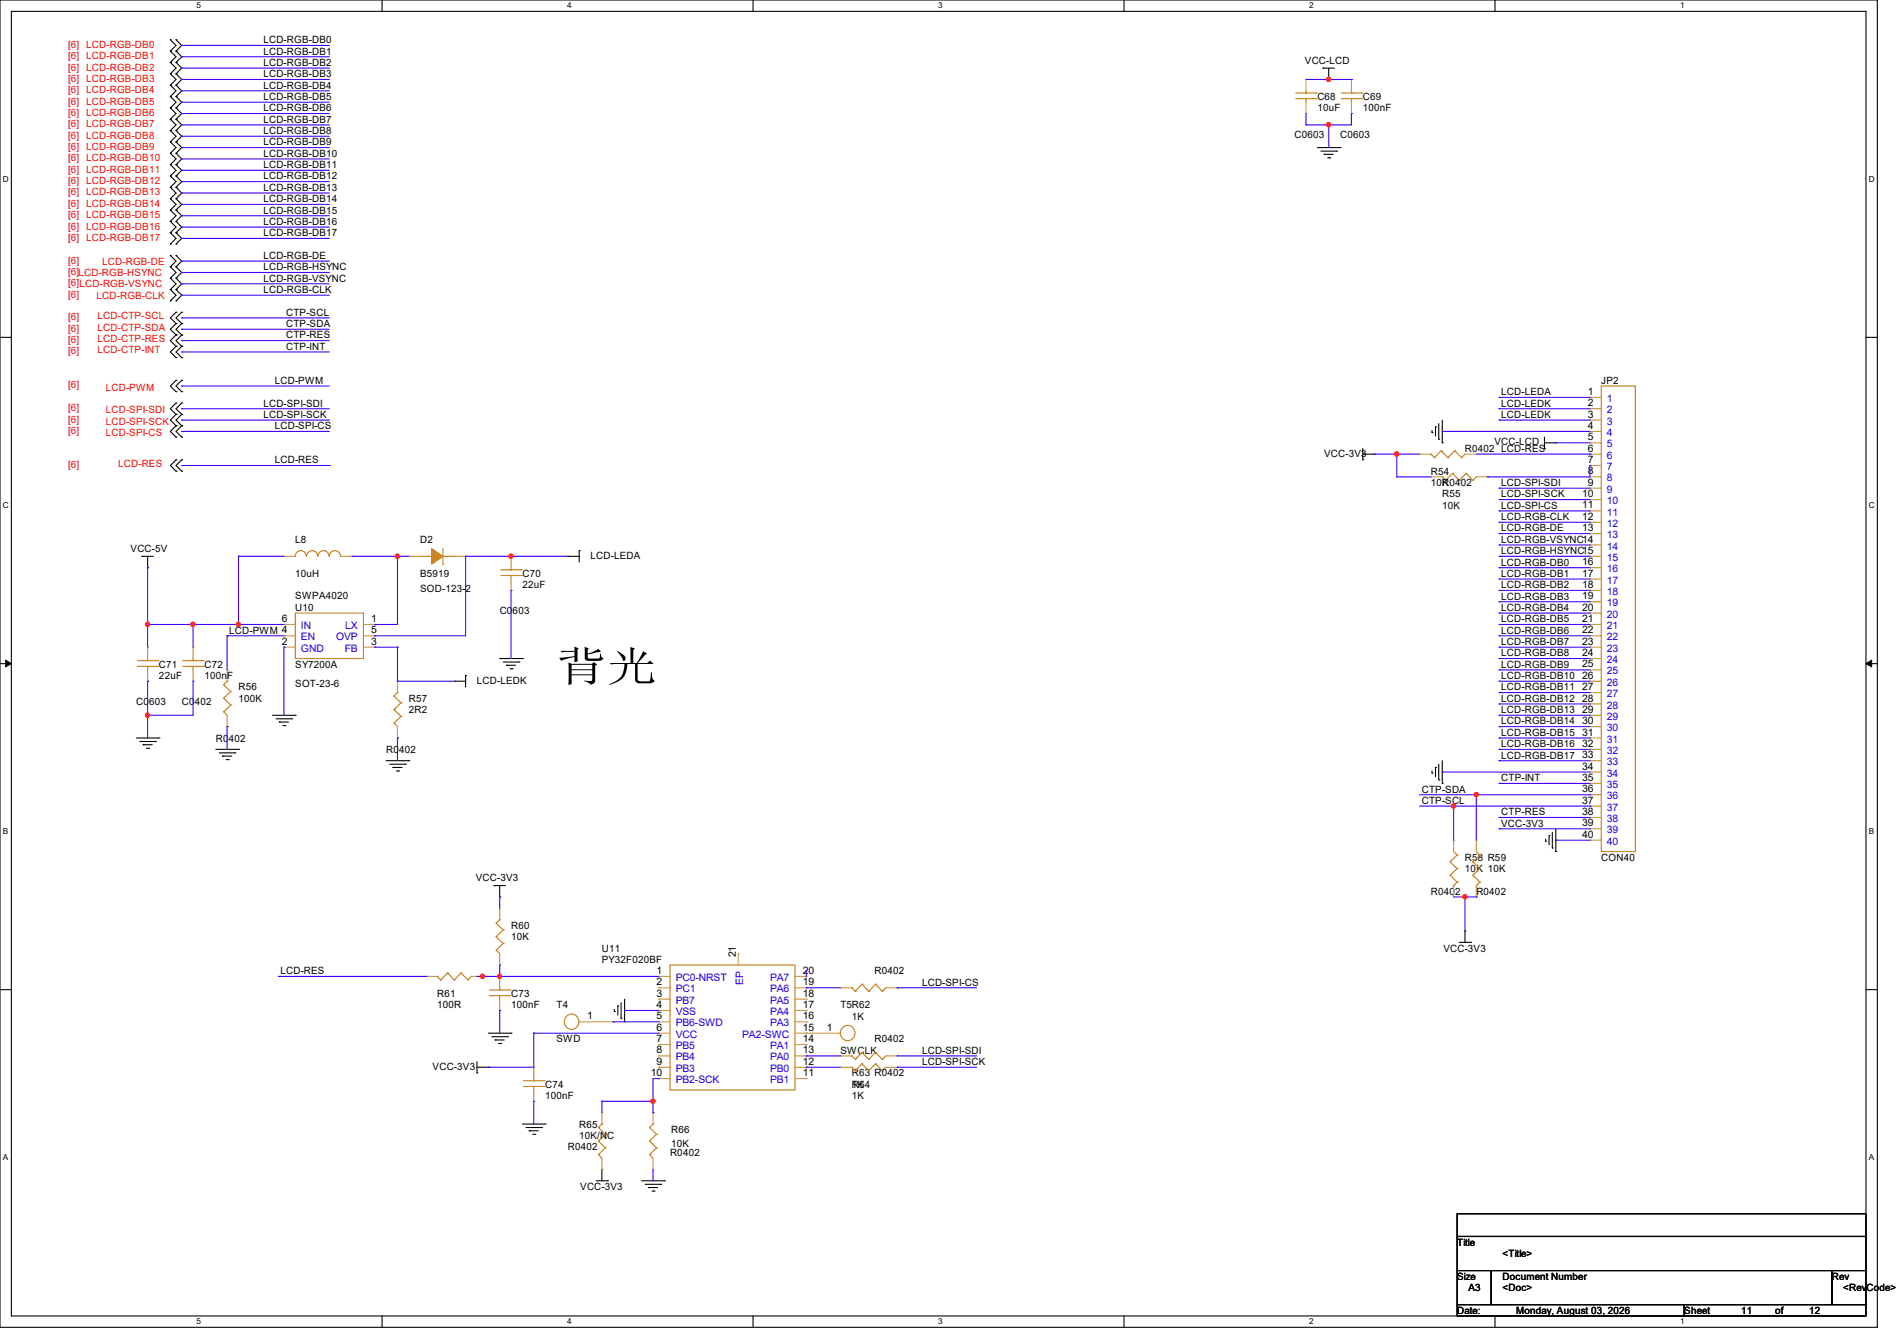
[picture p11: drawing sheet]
<svg xmlns="http://www.w3.org/2000/svg" width="297mm" height="210mm" viewBox="0 0 297 210" stroke-linecap="round" stroke-linejoin="round" font-family="sans-serif">
<g fill="none" stroke="#000" stroke-width=".17">
<path d="M0 0h293.9v207.9h-293.9zM1.8 1.8h290.3v204.3h-290.3zM26.7 6.2h.1M26.7 8h.1M26.7 9.8h.1M26.7 11.6h.1M26.7 13.3h.1M26.7 15.1h.1M26.7 16.9h.1M26.7 18.7h.1M26.7 6.2l.9 .9-.9 .9M26.7 8l.9 .9-.9 .9"/>
<path d="M26.7 9.8l.9 .9-.9 .9M26.7 11.6l.9 .8-.9 .9M26.7 13.3l.9 .9-.9 .9M26.7 15.1l.9 .9-.9 .9M26.7 16.9l.9 .9-.9 .9M26.7 18.7l.9 .9-.9 .8M27.6 8h.1M27.6 6.2h.1M27.6 9.8h.1M27.6 11.6h.1M27.6 13.3h.1M27.6 15.1h.1"/>
<path d="M27.6 16.9h.1M27.6 18.7h.1M27.6 6.2l.8 .9-.8 .9M27.6 8l.8 .9-.8 .9M27.6 9.8l.8 .9-.8 .9M27.6 11.6l.8 .8-.8 .9M27.6 13.3l.8 .9-.8 .9M27.6 15.1l.8 .9-.8 .9M27.6 16.9l.8 .9-.8 .9M27.6 18.7l.8 .9-.8 .8M59.8 0v1.8M117.9 0v1.8"/>
<path d="M176 0v1.8M207.1 10.7h.1M207.1 10.7h1.8M208 12.4h.1M208 10.7v1.7M234.1 0v1.8M26.7 20.4h.1M26.7 22.2h.1M26.7 24h.1M26.7 25.8h.1M26.7 27.6h.1M26.7 29.3h.1"/>
<path d="M26.7 31.1h.1M26.7 32.9h.1M26.7 34.7h.1M26.7 36.4h.1M26.7 38.2h.1M26.7 20.4l.9 .9-.9 .9M26.7 22.2l.9 .9-.9 .9M26.7 24l.9 .9-.9 .9M26.7 25.8l.9 .9-.9 .9M26.7 27.6l.9 .8-.9 .9M26.7 29.3l.9 .9-.9 .9M26.7 31.1l.9 .9-.9 .9"/>
<path d="M26.7 32.9l.9 .9-.9 .9M26.7 34.7l.9 .9-.9 .8M26.7 36.4l.9 .9-.9 .9M27.6 20.4h.1M27.6 22.2h.1M27.6 24h.1M27.6 25.8h.1M27.6 27.6h.1M27.6 29.3h.1M27.6 31.1h.1M27.6 32.9h.1M27.6 34.7h.1"/>
<path d="M27.6 36.4h.1M27.6 38.2h.1M27.6 20.4l.8 .9-.8 .9M27.6 22.2l.8 .9-.8 .9M27.6 24l.8 .9-.8 .9M27.6 25.8l.8 .9-.8 .9M27.6 27.6l.8 .8-.8 .9M27.6 29.3l.8 .9-.8 .9M27.6 31.1l.8 .9-.8 .9M27.6 32.9l.8 .9-.8 .9M27.6 34.7l.8 .9-.8 .8M27.6 36.4l.8 .9-.8 .9"/>
<path d="M206.2 23.1h3.6M206.8 23.7h2.5M207.3 24.2h.1M207.3 24.2h1.4M207.9 24.7h.3M208.2 24.7h.1M209.3 23.7h.1M209.8 23.1h.1M0 52.8h1.8M26.7 41.8h.1M26.7 40h.1M26.7 43.6h.1"/>
<path d="M26.7 45.3h.1M26.7 47.1h.1M26.7 40l.9 .9-.9 .9M26.7 41.8l.9 .9-.9 .9M26.7 43.6l.9 .8-.9 .9M26.7 45.3l.9 .9-.9 .9M27.6 59.6h.1M27.6 50.7h.1M27.6 48.9h.1M27.6 52.5h.1M27.6 40h.1M27.6 41.8h.1"/>
<path d="M27.6 43.6h.1M27.6 45.3h.1M27.6 47.1h.1M27.6 54.2h.1M27.6 56h.1M27.6 59.6l-.9 .9 .9 .8M27.6 48.9l-.9 .9 .9 .9M27.6 50.7l-.9 .9 .9 .9M27.6 40l.8 .9-.8 .9M27.6 41.8l.8 .9-.8 .9M27.6 43.6l.8 .8-.8 .9M27.6 45.3l.8 .9-.8 .9"/>
<path d="M27.6 52.5l-.9 .8 .9 .9M27.6 54.2l-.9 .9 .9 .9M28.4 59.6h.1M28.4 50.7h.1M28.4 48.9h.1M28.4 52.5h.1M28.4 54.2h.1M28.4 56h.1M28.4 59.6l-.8 .9 .8 .8M28.4 48.9l-.8 .9 .8 .9M28.4 50.7l-.8 .9 .8 .9M28.4 52.5l-.8 .8 .8 .9"/>
<path d="M28.4 54.2l-.8 .9 .8 .9M292.1 52.8h1.8M27.6 61.3h.1M27.6 63.1h.1M27.6 64.9h.1M27.6 66.7h.1M27.6 68.5h.1M27.6 73.8h.1M27.6 72h.1M27.6 63.1l-.9 .9 .9 .9M27.6 64.9l-.9 .9 .9 .9M27.6 66.7l-.9 .9 .9 .9"/>
<path d="M27.6 72l-.9 .9 .9 .9M28.4 61.3h.1M28.4 63.1h.1M28.4 64.9h.1M28.4 66.7h.1M28.4 68.5h.1M28.4 73.8h.1M28.4 72h.1M28.4 63.1l-.8 .9 .8 .9M28.4 64.9l-.8 .9 .8 .9M28.4 66.7l-.8 .9 .8 .9M28.4 72l-.8 .9 .8 .9"/>
<path d="M213.4 72h.1M213.4 71.1h1.7M213.4 70.2v1.8M215.1 71.1h.1M224.2 67.7h.1M224.2 67.4v.3M224.7 66.8h.1M224.7 66.8v1.5M225.3 68.8h.1M225.3 66.3v2.5M225.8 69.3h.1M225.8 65.8v3.5"/>
<path d="M241.8 70.2h.1M241.8 69.3h1.8M241.8 68.5v1.7M243.6 69.3h.1M22.2 87.1h.1M22.2 87.1h1.8M23.1 88.9h.1M23.1 87.1v1.8M88.9 87.1h.1M88.9 87.1h1.8M90.7 86.2h.1M90.7 86.2v1.8"/>
<path d="M0 103.9h1.8M21.3 115.6h3.6M21.9 116.1h2.4M22.4 116.6h.1M22.4 116.6h1.4M22.9 117.2h.4M23.3 117.2h.1M24.3 116.1h.1M24.9 115.6h.1M33.8 117.3h3.5M34.3 117.9h2.5M34.8 118.4h.1"/>
<path d="M34.8 118.4h1.5M35.4 119h.3M35.7 119h.1M36.8 117.9h.1M37.3 117.3h.1M42.7 112h3.5M43.2 112.6h2.5M43.7 113.1h.1M43.7 113.1h1.5M44.3 113.6h.3M44.6 113.6h.1M45.7 112.6h.1"/>
<path d="M46.2 112h.1M60.5 119.1h3.5M61 119.7h2.5M63.5 119.7h.1M64 119.1h.1M71.1 106.7h.1M71.1 106.7h1.8M72.9 105.8h.1M72.9 105.8v1.8M78.2 103.1h3.6M78.8 103.7h2.4M79.3 104.2h.1"/>
<path d="M79.3 104.2h1.4M79.8 104.7h.4M80.2 104.7h.1M81.2 103.7h.1M81.8 103.1h.1M225.3 119.7v2.4M225.8 119.1v3.6M292.1 103.9h1.8M61.5 120.2h.1M61.5 120.2h1.4M62.1 120.7h.3M62.4 120.7h.1"/>
<path d="M77.3 138.7h.1M77.3 138.7h1.8M78.2 138.7v1.8M224.2 121.1h.1M224.2 120.7v.4M224.7 120.2h.1M224.7 120.2v1.4M225.3 122.1h.1M225.8 122.7h.1M242 131.7h.1M242 131.4v.3M242.5 130.9h.1"/>
<path d="M242.5 130.9v1.4M243 132.8h.1M243 130.3v2.5M243.6 133.3h.1M243.6 129.8v3.5M0 155h1.8M78.2 140.5h.1M96.2 158.4h.1M96.2 158.1v.3M96.7 157.5h.1M96.7 157.5v1.5M97.2 159.5h.1"/>
<path d="M97.2 157v2.5M97.8 156.5v3.5M228.5 147.6h1.8M229.4 145.8h.1M229.4 145.8v1.8M230.3 147.6h.1M292.1 155h1.8M74.7 168h.1M74.7 167.1h1.8M74.7 166.2v1.8M76.5 167.1h.1M76.5 161.8h3.5"/>
<path d="M77 162.3h2.5M77.5 162.9h.1M77.5 162.9h1.5M78.1 163.4h.3M78.4 163.4h.1M79.5 162.3h.1M80 161.8h.1M81.8 176h3.5M82.3 176.6h2.5M82.8 177.1h.1M82.8 177.1h1.5M83.4 177.6h.3"/>
<path d="M83.7 177.6h.1M84.8 176.6h.1M85.3 176h.1M97.8 160h.1M93.3 184.9h1.8M94.2 183.1h.1M94.2 183.1v1.8M95.1 184.9h.1M100.5 184.9h3.5M101 185.5h2.5M101.5 186h.1M101.5 186h1.5"/>
<path d="M102.1 186.5h.3M102.4 186.5h.1M103.5 185.5h.1M104 184.9h.1M228.1 190.1h64v3.5h-64zM228.1 193.6h64v5.4h-64zM228.1 199h5.4v5.3h-5.4zM233.5 199h53.3v5.3h-53.3zM286.8 199h5.3v5.3h-5.3zM59.8 206.1v1.8M117.9 206.1v1.8M176 206.1v1.8"/>
<path d="M228.1 204.3h35.6v1.8h-35.6zM234.1 206.1v1.8M263.7 204.3h28.4v1.8h-28.4z"/>
</g>
<path d="M.9 103.4l.9 .5-.9 .5zM292.1 103.9l.9-.5v1z" fill="#000"/>
<path d="M.9 103.4l.9 .5-.9 .5zM292.1 103.9l.9-.5v1z" fill="none" stroke="#000" stroke-width=".16"/>
<g fill="none" stroke="#cc8006" stroke-width=".17">
<path d="M202.9 15.5h3.2M202.9 14.6h3.2M204.5 14.6h.1M204.5 15.5h.1M204.5 14.2v.4M204.5 15.5v.5M206.1 15.5h.1M206.1 14.6h.1M225.8 74.7h.1M225.8 74.7l.6 .5M226.4 75.2h.1M227.4 74.1h.1"/>
<path d="M227.4 74.1l1.1 1.1M227.4 74.1l-1 1.1M228.5 75.2h.1M229.5 74.1h.1M229.5 74.1l1.1 1.1M229.5 74.1l-1 1.1M230.6 75.2h.1M231.1 74.7l-.5 .5M250.7 60.5h5.3v72.8h-5.3zM46.2 96h10.7v7.1h-10.7zM46.2 87.1a.87 .87 0 0 1 .9-.9 .87 .87 0 0 1 .9 .9M48 87.1a.87 .87 0 0 1 .9-.9 .87 .87 0 0 1 .8 .9"/>
<path d="M49.8 87.1a.87 .87 0 0 1 .9-.9 .87 .87 0 0 1 .8 .9M51.6 87.1a.87 .87 0 0 1 .8-.9 .87 .87 0 0 1 .9 .9M65.8 87.1h1.8M67.6 87.1h.1M69.3 88.3h.1M69.3 85.9v2.4M69.3 87.1h1.8M71.1 87.1h.1M78.4 90.1h3.2M78.4 89.2h3.2M80 89.2h.1M80 90.1h.1"/>
<path d="M80 88.9v.3M80 90.1v.6M81.6 90.1h.1M81.6 89.2h.1M21.5 104.4h3.2M21.5 103.5h3.2M23.1 103.5h.1M23.1 104.4h.1M23.1 103.1v.4M23.1 104.4v.5M24.7 104.4h.1M24.7 103.5h.1"/>
<path d="M35 111.5h.1M35 109.3h.1M35 107.2h.1M35 111.5l.6 .5M35 109.3l1.1 1.1M35 107.2l1.1 1.1M35.6 106.7h.1M35.6 106.7l-.6 .5M36.1 110.4h.1M36.1 108.3h.1M36.1 110.4l-1.1 1.1M36.1 108.3l-1.1 1"/>
<path d="M227 135h.1M227 137.1h.1M227 135l1.1 1M227 137.1l1.1 1M227.6 138.7h.1M227.6 133.3l.5 .6M228.1 133.9h.1M228.1 136h.1M228.1 138.1h.1M228.1 133.9l-1.1 1.1M228.1 136l-1.1 1.1M228.1 138.1l-.5 .6"/>
<path d="M230.6 135h.1M230.6 137.1h.1M230.6 135l1.1 1M230.6 137.1l1.1 1M231.1 138.7h.1M231.1 133.3l.6 .6M231.7 133.9h.1M231.7 136h.1M231.7 138.1h.1M231.7 133.9l-1.1 1.1M231.7 136l-1.1 1.1M231.7 138.1l-.6 .6"/>
<path d="M68.5 152.9h.1M68.5 152.9l.5 .6M69 153.5h.1M70.1 152.4h.1M70.1 152.4l1 1.1M70.1 152.4l-1.1 1.1M71.1 153.5h.1M72.2 152.4h.1M72.2 152.4l1 1.1M72.2 152.4l-1.1 1.1M73.2 153.5h.1M73.8 152.9l-.6 .6"/>
<path d="M76.6 155.9h3.2M76.6 155h3.2M77.7 148.8h.1M77.7 146.7h.1M77.7 144.6h.1M77.7 148.8l.5 .6M77.7 146.7l1.1 1M77.7 144.6l1.1 1M78.2 144h.1M78.2 155h.1M78.2 155.9h.1M78.2 144l-.5 .6"/>
<path d="M78.2 154.7v.3M78.2 155.9v.6M78.8 147.7h.1M78.8 145.6h.1M78.8 147.7l-1.1 1.1M78.8 145.6l-1.1 1.1M79.8 155.9h.1M79.8 155h.1M133.3 154.7h.1M133.3 154.7l.6 .5M133.9 155.2h.1M135 154.1h.1"/>
<path d="M135 154.1l1 1.1M135 154.1l-1.1 1.1M136 155.2h.1M137.1 154.1h.1M137.1 154.1l1 1.1M137.1 154.1l-1.1 1.1M138.1 155.2h.1M138.7 154.7l-.6 .5M82 170.1h3.2M82 169.2h3.2M83.6 169.2h.1M83.6 170.1h.1"/>
<path d="M83.6 168.9v.3M83.6 170.1v.6M85.2 170.1h.1M85.2 169.2h.1M93.7 178.7h.1M93.7 176.6h.1M93.7 178.7l1.1 1M93.7 176.6l1.1 1M94.2 176h.1M94.2 176l-.5 .6M94.8 179.7h.1M94.8 177.6h.1"/>
<path d="M94.8 179.7l-1.1 1.1M94.8 177.6l-1.1 1.1M101.7 178.7h.1M101.7 176.6h.1M101.7 178.7l1.1 1M101.7 176.6l1.1 1M102.2 176h.1M102.2 176l-.5 .6M102.8 179.7h.1M102.8 177.6h.1M102.8 179.7l-1.1 1.1M102.8 177.6l-1.1 1.1"/>
<path d="M133.3 165.4h.1M133.3 165.4l.6 .5M133.9 165.9h.1M135 164.8h.1M135 164.8l1 1.1M135 164.8l-1.1 1.1M136 165.9h.1M137.1 164.8h.1M137.1 164.8l1 1.1M137.1 164.8l-1.1 1.1M138.1 165.9h.1M138.7 165.4l-.6 .5"/>
<path d="M93.7 180.8h.1M93.7 180.8l.5 .6M101.7 180.8h.1M101.7 180.8l.5 .6"/>
<circle cx="132.7" cy="161.8" r="1.18"/>
</g>
<g fill="none" stroke="#a84" stroke-width=".17">
<path d="M204.5 12.4h.1M204.5 17.8h.1M204.5 12.4v1.8M204.5 16v1.8M224 74.7h.1M224 74.7h1.8M231.1 74.7h1.8M232.9 74.7h.1M248.9 62.2h.1M248.9 64h.1M248.9 65.8h.1M248.9 67.6h.1"/>
<path d="M248.9 69.3h.1M248.9 71.1h.1M248.9 72.9h.1M248.9 74.7h.1M248.9 76.5h.1M248.9 78.2h.1M248.9 74.7h1.8M248.9 62.2h1.8M248.9 64h1.8M248.9 65.8h1.8M248.9 67.6h1.8M248.9 69.3h1.8"/>
<path d="M248.9 71.1h1.8M248.9 72.9h1.8M248.9 76.5h1.8M248.9 78.2h1.8M44.4 87.1h.1M44.4 97.8h.1M44.4 99.6h.1M44.4 87.1h1.8M44.4 97.8h1.8M44.4 99.6h1.8M53.3 87.1h1.8M55.1 87.1h.1"/>
<path d="M56.9 97.8h1.8M56.9 99.6h1.8M58.7 99.6h.1M58.7 97.8h.1M80 87.1h.1M80 92.5h.1M80 87.1v1.8M80 90.7v1.8M248.9 80h.1M248.9 81.8h.1M248.9 83.6h.1M248.9 85.3h.1"/>
<path d="M248.9 87.1h.1M248.9 88.9h.1M248.9 90.7h.1M248.9 92.5h.1M248.9 94.2h.1M248.9 96h.1M248.9 97.8h.1M248.9 99.6h.1M248.9 87.1h1.8M248.9 97.8h1.8M248.9 99.6h1.8M248.9 80h1.8"/>
<path d="M248.9 81.8h1.8M248.9 83.6h1.8M248.9 85.3h1.8M248.9 88.9h1.8M248.9 90.7h1.8M248.9 92.5h1.8M248.9 94.2h1.8M248.9 96h1.8M23.1 101.3h.1M23.1 106.7h.1M23.1 101.3v1.8M23.1 104.9v1.8"/>
<path d="M35.6 113.8h.1M35.6 104.9h.1M35.6 104.9v1.8M35.6 112v1.8M44.4 101.3h.1M44.4 101.3h1.8M56.9 101.3h1.8M58.7 101.3h.1M248.9 101.3h.1M248.9 103.1h.1M248.9 104.9h.1M248.9 106.7h.1"/>
<path d="M248.9 108.5h.1M248.9 110.2h.1M248.9 112h.1M248.9 113.8h.1M248.9 115.6h.1M248.9 117.3h.1M248.9 119.1h.1M248.9 101.3h1.8M248.9 103.1h1.8M248.9 104.9h1.8M248.9 106.7h1.8M248.9 108.5h1.8"/>
<path d="M248.9 110.2h1.8M248.9 112h1.8M248.9 113.8h1.8M248.9 115.6h1.8M248.9 117.3h1.8M248.9 119.1h1.8M227.6 131.6h.1M227.6 131.6v1.7M227.6 138.7v1.8M231.1 131.6h.1M231.1 131.6v1.7M231.1 138.7v1.8"/>
<path d="M248.9 120.9h.1M248.9 122.7h.1M248.9 124.5h.1M248.9 126.2h.1M248.9 128h.1M248.9 129.8h.1M248.9 131.6h.1M248.9 120.9h1.8M248.9 122.7h1.8M248.9 124.5h1.8M248.9 126.2h1.8M248.9 128h1.8"/>
<path d="M248.9 129.8h1.8M248.9 131.6h1.8M66.7 152.9h.1M66.7 152.9h1.8M73.8 152.9h1.8M75.6 152.9h.1M78.2 151.1h.1M78.2 142.2h.1M78.2 152.9h.1M78.2 158.2h.1M78.2 142.2v1.8M78.2 149.4v1.7"/>
<path d="M78.2 152.9v1.8M78.2 156.5v1.7M131.6 154.7h.1M131.6 154.7h1.7M138.7 154.7h1.8M140.5 154.7h.1M227.6 140.5h.1M231.1 140.5h.1M83.6 167.1h.1M83.6 172.5h.1M83.6 167.1v1.8M83.6 170.7v1.8"/>
<path d="M94.2 174.2h.1M94.2 174.2v1.8M102.2 174.2h.1M102.2 174.2v1.8M126.2 161.8h.1M126.2 161.8h5.4M131.6 165.4h.1M131.6 165.4h1.7M138.7 165.4h1.8M140.5 165.4h.1M94.2 183.1h.1M94.2 181.4v1.7"/>
<path d="M102.2 183.1h.1M102.2 181.4v1.7"/>
</g>
<path d="M67.6 85.9l1.7 1.2-1.7 1.2z" fill-rule="evenodd" fill="#cc8006"/>
<g fill="none" stroke="#cc8006" stroke-width=".17">
<path d="M210 15.5h3.2M210 14.6h3.2M211.6 14.6h.1M211.6 15.5h.1M211.6 14.2v.4M211.6 15.5v.5M213.2 15.5h.1M213.2 14.6h.1M224 71.1h.1M224 71.1l.6 .6M224.6 71.7h.1M225.6 70.6h.1"/>
<path d="M225.6 70.6l1.1 1.1M225.6 70.6l-1 1.1M226.7 71.7h.1M227.8 70.6h.1M227.8 70.6l1 1.1M227.8 70.6l-1.1 1.1M228.8 71.7h.1M229.4 71.1l-.6 .6M67.6 85.9l1.7 1.2-1.7 1.2zM28.6 104.4h3.2M28.6 103.5h3.2M30.2 103.5h.1"/>
<path d="M30.2 104.4h.1M30.2 103.1v.4M30.2 104.4v.5M31.8 104.4h.1M31.8 103.5h.1M61.7 113.2h.1M61.7 111.1h.1M61.7 109h.1M61.7 113.2l.5 .6M61.7 111.1l1.1 1.1M61.7 109l1.1 1.1M62.2 108.5h.1"/>
<path d="M62.2 108.5l-.5 .5M62.8 112.2h.1M62.8 110.1h.1M62.8 112.2l-1.1 1M62.8 110.1l-1.1 1M104.9 151.1h19.6v19.6h-19.6zM133.3 167.1h.1M133.3 167.1l.6 .6M133.9 167.7h.1M135 166.6h.1M135 166.6l1 1.1M135 166.6l-1.1 1.1"/>
<path d="M136 167.7h.1M137.1 166.6h.1M137.1 166.6l1 1.1M137.1 166.6l-1.1 1.1M138.1 167.7h.1M138.7 167.1l-.6 .6"/>
<circle cx="89.5" cy="160" r="1.18"/>
</g>
<g fill="none" stroke="#a84" stroke-width=".17">
<path d="M211.6 12.4h.1M211.6 17.8h.1M211.6 12.4v1.8M211.6 16v1.8M222.2 71.1h.1M222.2 71.1h1.8M229.4 71.1h1.7M231.1 71.1h.1M64 87.1h.1M64 87.1h1.8M71.1 87.1h1.8M72.9 87.1h.1"/>
<path d="M30.2 101.3h.1M30.2 106.7h.1M30.2 101.3v1.8M30.2 104.9v1.8M62.2 115.6h.1M62.2 106.7h.1M62.2 106.7v1.8M62.2 113.8v1.8M103.1 152.9h.1M103.1 154.7h.1M103.1 156.5h.1M103.1 158.2h.1"/>
<path d="M103.1 152.9h1.8M103.1 154.7h1.8M103.1 156.5h1.8M103.1 158.2h1.8M115.6 149.4h.1M115.6 149.4v1.7M124.5 152.9h1.7M124.5 154.7h1.7M124.5 156.5h1.7M124.5 158.2h1.7M126.2 154.7h.1M126.2 156.5h.1"/>
<path d="M126.2 158.2h.1M126.2 152.9h.1M90.7 160h5.3M96 160h.1M103.1 160h.1M103.1 161.8h.1M103.1 163.6h.1M103.1 165.4h.1M103.1 167.1h.1M103.1 168.9h.1M103.1 160h1.8M103.1 161.8h1.8"/>
<path d="M103.1 163.6h1.8M103.1 165.4h1.8M103.1 167.1h1.8M103.1 168.9h1.8M124.5 160h1.7M124.5 161.8h1.7M124.5 163.6h1.7M124.5 165.4h1.7M124.5 167.1h1.7M124.5 168.9h1.7M126.2 160h.1M126.2 161.8h.1"/>
<path d="M126.2 163.6h.1M126.2 165.4h.1M126.2 167.1h.1M126.2 168.9h.1M131.6 167.1h.1M131.6 167.1h1.7M138.7 167.1h1.8M140.5 167.1h.1"/>
</g>
<path d="M204.5 12.4h3.5M208 12.4h.1M28.4 60.5h.1M28.4 60.5h23.2" fill="none" stroke="#4200ff" stroke-width=".17"/>
<circle cx="208" cy="12.4" r=".32" fill="#f00"/>
<circle cx="208" cy="12.4" r=".32" fill="none" stroke="#f00" stroke-width=".17"/>
<path d="M204.5 19.6h.1M204.5 17.8v1.8M204.5 19.6h3.5M208 19.6h.1M208 12.4h3.6M208 19.6v3.5M211.6 12.4h.1M211.6 17.8h.1M211.6 17.8v1.8" fill="none" stroke="#4200ff" stroke-width=".17"/>
<circle cx="208" cy="19.5" r=".32" fill="#f00"/>
<circle cx="208" cy="19.5" r=".32" fill="none" stroke="#f00" stroke-width=".17"/>
<g fill="none" stroke="#4200ff" stroke-width=".17">
<path d="M208 19.6h.1M208 19.6h3.6M28.4 49.8h.1M28.4 51.6h.1M28.4 49.8h23.2M28.4 51.6h23.2M37.3 87.1h.1M37.3 87.1h7.1M37.3 87.1v10.7M55.1 87.1h.1M55.1 87.1h7.1M62.2 87.1h.1"/>
<path d="M62.2 87.1v10.7"/>
</g>
<circle cx="62.2" cy="87.1" r=".32" fill="#f00"/>
<circle cx="62.2" cy="87.1" r=".32" fill="none" stroke="#f00" stroke-width=".17"/>
<path d="M62.2 87.1h.1M62.2 87.1h1.8M72.9 87.1h.1M72.9 87.1h7.1" fill="none" stroke="#4200ff" stroke-width=".17"/>
<circle cx="80" cy="87.1" r=".32" fill="#f00"/>
<circle cx="80" cy="87.1" r=".32" fill="none" stroke="#f00" stroke-width=".17"/>
<path d="M23.1 88.9h.1M23.1 88.9v8.9M72.9 87.1h.1M72.9 87.1v12.5M80 87.1h.1M80 87.1h8.9" fill="none" stroke="#4200ff" stroke-width=".17"/>
<circle cx="23.1" cy="97.8" r=".32" fill="#f00"/>
<circle cx="23.1" cy="97.8" r=".32" fill="none" stroke="#f00" stroke-width=".17"/>
<path d="M23.1 97.8h.1M23.1 97.8v3.5M23.1 97.8h14.2M30.2 97.8h.1M30.2 97.8v3.5M80 92.5h.1M80 92.5v10.6" fill="none" stroke="#4200ff" stroke-width=".17"/>
<circle cx="30.2" cy="97.8" r=".32" fill="#f00"/>
<circle cx="30.2" cy="97.8" r=".32" fill="none" stroke="#f00" stroke-width=".17"/>
<path d="M37.3 97.8h.1M37.3 97.8h7.1" fill="none" stroke="#4200ff" stroke-width=".17"/>
<circle cx="37.3" cy="97.8" r=".32" fill="#f00"/>
<circle cx="37.3" cy="97.8" r=".32" fill="none" stroke="#f00" stroke-width=".17"/>
<g fill="none" stroke="#4200ff" stroke-width=".17">
<path d="M35.6 99.6h.1M35.6 99.6v5.3M35.6 99.6h8.8M58.7 97.8h.1M58.7 99.6h.1M58.7 97.8h3.5M58.7 99.6h14.2M23.1 106.7h.1M23.1 106.7v5.3M44.4 101.3h.1M44.4 101.3v10.7M58.7 101.3h.1"/>
<path d="M58.7 101.3h3.5M62.2 101.3h.1M62.2 101.3v5.4"/>
</g>
<circle cx="23.1" cy="112" r=".32" fill="#f00"/>
<circle cx="23.1" cy="112" r=".32" fill="none" stroke="#f00" stroke-width=".17"/>
<g fill="none" stroke="#4200ff" stroke-width=".17">
<path d="M28.4 7.1h.1M28.4 8.9h.1M28.4 10.7h.1M28.4 12.4h.1M28.4 14.2h.1M28.4 16h.1M28.4 17.8h.1M28.4 19.6h.1M28.4 7.1h23.2M28.4 8.9h23.2M28.4 10.7h23.2M28.4 12.4h23.2"/>
<path d="M28.4 14.2h23.2M28.4 16h23.2M28.4 17.8h23.2M28.4 19.6h23.2M28.4 21.3h.1M28.4 23.1h.1M28.4 26.7h.1M28.4 28.4h.1M28.4 30.2h.1M28.4 32h.1M28.4 33.8h.1M28.4 35.6h.1"/>
<path d="M28.4 37.3h.1M28.4 24.9h.1M28.4 21.3h23.2M28.4 23.1h23.2M28.4 26.7h23.2M28.4 28.4h23.2M28.4 30.2h23.2M28.4 32h23.2M28.4 33.8h23.2M28.4 35.6h23.2M28.4 37.3h23.2M28.4 24.9h23.2"/>
<path d="M28.4 40.9h.1M28.4 42.7h.1M28.4 44.4h.1M28.4 46.2h.1M28.4 53.3h.1M28.4 55.1h.1M28.4 40.9h23.2M28.4 42.7h23.2M28.4 44.4h23.2M28.4 46.2h23.2M28.4 53.3h23.2M28.4 55.1h23.2"/>
<path d="M28.4 64h.1M28.4 65.8h.1M28.4 67.6h.1M28.4 64h23.2M28.4 65.8h23.2M28.4 67.6h23.2M215.1 71.1h.1M215.1 71.1h7.1M218.7 74.7h.1M218.7 71.1h.1M218.7 74.7h5.3M218.7 71.1v3.6"/>
<path d="M225.8 67.6h.1M225.8 67.6h23.1M231.1 71.1h17.8M232.9 74.7h.1M234.7 62.2h.1M234.7 64h.1M234.7 65.8h.1M234.7 76.5h.1M234.7 78.2h.1M234.7 62.2h14.2M234.7 64h14.2M234.7 65.8h14.2"/>
<path d="M234.7 76.5h14.2M234.7 78.2h14.2M243.6 69.3h.1M243.6 69.3h5.3M248.9 71.1h.1M248.9 72.9h.1M248.9 72.9v1.8h-16M234.7 80h.1M234.7 83.6h.1M234.7 85.3h.1M234.7 87.1h.1M234.7 81.8h.1"/>
<path d="M234.7 88.9h.1M234.7 90.7h.1M234.7 92.5h.1M234.7 94.2h.1M234.7 96h.1M234.7 97.8h.1M234.7 99.6h.1M234.7 80h14.2M234.7 83.6h14.2M234.7 85.3h14.2M234.7 87.1h14.2M234.7 81.8h14.2"/>
<path d="M234.7 88.9h14.2M234.7 90.7h14.2M234.7 92.5h14.2M234.7 94.2h14.2M234.7 96h14.2M234.7 97.8h14.2M234.7 99.6h14.2M23.1 112h.1M23.1 112v3.6M30.2 106.7h.1M30.2 106.7v5.3h-7.1M35.6 113.8h.1"/>
<path d="M35.6 113.8v3.5M62.2 106.7h.1M62.2 115.6h.1M62.2 106.7h8.9M62.2 115.6v3.5M234.7 101.3h.1M234.7 103.1h.1M234.7 104.9h.1M234.7 106.7h.1M234.7 108.5h.1M234.7 110.2h.1M234.7 112h.1"/>
<path d="M234.7 113.8h.1M234.7 115.6h.1M234.7 117.3h.1M234.7 119.1h.1M234.7 106.7h14.2M234.7 112h14.2M234.7 101.3h14.2M234.7 103.1h14.2M234.7 104.9h14.2M234.7 108.5h14.2M234.7 110.2h14.2M234.7 113.8h14.2"/>
<path d="M234.7 115.6h14.2M234.7 117.3h14.2M234.7 119.1h14.2M222.2 124.5h8.9M222.2 126.2h5.4M225.8 120.9h.1M225.8 120.9h23.1M227.6 126.2h.1M231.1 124.5h.1M234.7 122.7h.1M234.7 128h.1M234.7 129.8h.1"/>
<path d="M234.7 122.7h14.2M234.7 128h14.2M234.7 129.8h14.2M243.6 131.6h.1M243.6 131.6h5.3"/>
</g>
<circle cx="218.7" cy="71.1" r=".32" fill="#f00"/>
<circle cx="218.7" cy="71.1" r=".32" fill="none" stroke="#f00" stroke-width=".17"/>
<path d="M78.2 140.5h.1M78.2 151.1h.1M78.2 158.2h.1M78.2 152.9h.1M78.2 140.5v1.7M78.2 151.1v1.8M78.2 158.2v3.6M78.2 152.9h24.9M140.5 165.4h.1M140.5 165.4h12.4" fill="none" stroke="#4200ff" stroke-width=".17"/>
<circle cx="78.2" cy="152.9" r=".32" fill="#f00"/>
<circle cx="78.2" cy="152.9" r=".32" fill="none" stroke="#f00" stroke-width=".17"/>
<g fill="none" stroke="#4200ff" stroke-width=".17">
<path d="M227.6 126.2h.1M227.6 126.2v5.4M97.8 158.2h.1M97.8 158.2h5.3M126.2 154.7h.1M126.2 154.7h5.4M140.5 154.7h.1M140.5 154.7h12.4M76.5 167.1h.1M83.6 161.8h.1M83.6 172.5h.1M83.6 161.8v5.3h-7.1"/>
<path d="M83.6 172.5v3.5M83.6 161.8h19.5M96 160h.1M96 160h7.1M126.2 167.1h.1M126.2 165.4h.1M126.2 167.1h5.4M126.2 165.4h5.4M140.5 167.1h.1M140.5 167.1h12.4"/>
</g>
<circle cx="227.6" cy="126.2" r=".32" fill="#f00"/>
<circle cx="227.6" cy="126.2" r=".32" fill="none" stroke="#f00" stroke-width=".17"/>
<path d="M227.6 126.2h21.3M231.1 124.5h.1M231.1 124.5v7.1M248.9 126.2h.1" fill="none" stroke="#4200ff" stroke-width=".17"/>
<circle cx="231.1" cy="124.4" r=".32" fill="#f00"/>
<circle cx="231.1" cy="124.4" r=".32" fill="none" stroke="#f00" stroke-width=".17"/>
<path d="M231.1 124.5h17.8M248.9 124.5h.1M227.6 140.5h1.8M229.4 140.5h.1M229.4 140.5v5.3" fill="none" stroke="#4200ff" stroke-width=".17"/>
<circle cx="229.3" cy="140.4" r=".32" fill="#f00"/>
<circle cx="229.3" cy="140.4" r=".32" fill="none" stroke="#f00" stroke-width=".17"/>
<path d="M28.4 72.9h23.2M51.6 72.9h.1M74.7 152.9h.9M75.6 152.9h.1M229.4 140.5h1.7M231.1 140.5h.1" fill="none" stroke="#4200ff" stroke-width=".17"/>
<circle cx="75.5" cy="152.9" r=".32" fill="#f00"/>
<circle cx="75.5" cy="152.9" r=".32" fill="none" stroke="#f00" stroke-width=".17"/>
<path d="M43.6 152.9h23.1M66.7 152.9h.1M75.6 152.9h2.6M78.2 152.9h.1M126.2 152h.1M126.2 152v.9M102.2 172.5h.1M102.2 168.9v3.6" fill="none" stroke="#4200ff" stroke-width=".17"/>
<circle cx="102.2" cy="172.4" r=".32" fill="#f00"/>
<circle cx="102.2" cy="172.4" r=".32" fill="none" stroke="#f00" stroke-width=".17"/>
<path d="M94.2 172.5h.1M94.2 172.5h8v1.7M94.2 172.5v1.7M102.2 174.2h.1M102.2 168.9h.9M103.1 168.9h.1M102.2 184.9h.1M102.2 183.1v1.8" fill="none" stroke="#4200ff" stroke-width=".17"/>
<circle cx="208" cy="12.4" r=".32" fill="#f00"/>
<circle cx="208" cy="12.4" r=".32" fill="none" stroke="#f00" stroke-width=".17"/>
<circle cx="208" cy="19.5" r=".32" fill="#f00"/>
<circle cx="208" cy="19.5" r=".32" fill="none" stroke="#f00" stroke-width=".17"/>
<circle cx="62.2" cy="87.1" r=".32" fill="#f00"/>
<circle cx="62.2" cy="87.1" r=".32" fill="none" stroke="#f00" stroke-width=".17"/>
<circle cx="80" cy="87.1" r=".32" fill="#f00"/>
<circle cx="80" cy="87.1" r=".32" fill="none" stroke="#f00" stroke-width=".17"/>
<circle cx="23.1" cy="97.8" r=".32" fill="#f00"/>
<circle cx="23.1" cy="97.8" r=".32" fill="none" stroke="#f00" stroke-width=".17"/>
<circle cx="30.2" cy="97.8" r=".32" fill="#f00"/>
<circle cx="30.2" cy="97.8" r=".32" fill="none" stroke="#f00" stroke-width=".17"/>
<circle cx="37.3" cy="97.8" r=".32" fill="#f00"/>
<circle cx="37.3" cy="97.8" r=".32" fill="none" stroke="#f00" stroke-width=".17"/>
<circle cx="23.1" cy="112" r=".32" fill="#f00"/>
<circle cx="23.1" cy="112" r=".32" fill="none" stroke="#f00" stroke-width=".17"/>
<circle cx="218.7" cy="71.1" r=".32" fill="#f00"/>
<circle cx="218.7" cy="71.1" r=".32" fill="none" stroke="#f00" stroke-width=".17"/>
<circle cx="78.2" cy="152.9" r=".32" fill="#f00"/>
<circle cx="78.2" cy="152.9" r=".32" fill="none" stroke="#f00" stroke-width=".17"/>
<circle cx="227.6" cy="126.2" r=".32" fill="#f00"/>
<circle cx="227.6" cy="126.2" r=".32" fill="none" stroke="#f00" stroke-width=".17"/>
<circle cx="231.1" cy="124.4" r=".32" fill="#f00"/>
<circle cx="231.1" cy="124.4" r=".32" fill="none" stroke="#f00" stroke-width=".17"/>
<circle cx="229.3" cy="140.4" r=".32" fill="#f00"/>
<circle cx="229.3" cy="140.4" r=".32" fill="none" stroke="#f00" stroke-width=".17"/>
<circle cx="75.5" cy="152.9" r=".32" fill="#f00"/>
<circle cx="75.5" cy="152.9" r=".32" fill="none" stroke="#f00" stroke-width=".17"/>
<circle cx="102.2" cy="172.4" r=".32" fill="#f00"/>
<circle cx="102.2" cy="172.4" r=".32" fill="none" stroke="#f00" stroke-width=".17"/>
<text font-size="6.6" x="87.1" y="106.6">背光</text>
<g font-size="1.6" fill="#f00">
<text x="10.7" y="7.5">[6]</text>
<text x="10.7" y="9.3">[6]</text>
<text x="10.7" y="11">[6]</text>
<text x="13.5" y="7.5">LCD-RGB-DB0</text>
<text x="13.5" y="9.3">LCD-RGB-DB1</text>
<text x="13.5" y="11">LCD-RGB-DB2</text>
<text x="10.7" y="12.8">[6]</text>
<text x="10.7" y="14.6">[6]</text>
<text x="10.7" y="16.4">[6]</text>
<text x="13.5" y="12.8">LCD-RGB-DB3</text>
<text x="13.5" y="14.6">LCD-RGB-DB4</text>
<text x="13.5" y="16.4">LCD-RGB-DB5</text>
<text x="10.7" y="18.2">[6]</text>
<text x="10.7" y="19.9">[6]</text>
<text x="10.7" y="21.7">[6]</text>
<text x="10.7" y="23.5">[6]</text>
<text x="13.5" y="18.2">LCD-RGB-DB6</text>
<text x="13.5" y="19.9">LCD-RGB-DB7</text>
<text x="13.5" y="21.7">LCD-RGB-DB8</text>
<text x="13.5" y="23.5">LCD-RGB-DB9</text>
<text x="10.7" y="25.3">[6]</text>
<text x="10.7" y="27.1">[6]</text>
<text x="10.7" y="28.8">[6]</text>
<text x="13.5" y="25.3">LCD-RGB-DB10</text>
<text x="13.5" y="27.1">LCD-RGB-DB11</text>
<text x="13.5" y="28.8">LCD-RGB-DB12</text>
<text x="10.7" y="30.6">[6]</text>
<text x="10.7" y="32.4">[6]</text>
<text x="10.7" y="34.2">[6]</text>
<text x="10.7" y="35.9">[6]</text>
<text x="13.5" y="30.6">LCD-RGB-DB13</text>
<text x="13.5" y="32.4">LCD-RGB-DB14</text>
<text x="13.5" y="34.2">LCD-RGB-DB15</text>
<text x="13.5" y="35.9">LCD-RGB-DB16</text>
<text x="10.7" y="41.3">[6]</text>
<text x="10.7" y="37.7">[6]</text>
<text x="13.5" y="37.7">LCD-RGB-DB17</text>
<text x="16" y="41.4">LCD-RGB-DE</text>
<text x="10.7" y="43.1">[6]LCD-RGB-HSYNC</text>
<text x="10.7" y="44.8">[6]LCD-RGB-VSYNC</text>
<text x="10.7" y="46.6">[6]</text>
<text x="15.1" y="46.8">LCD-RGB-CLK</text>
<text x="10.7" y="50.2">[6]</text>
<text x="10.7" y="51.9">[6]</text>
<text x="10.7" y="53.7">[6]</text>
<text x="15.3" y="50">LCD-CTP-SCL</text>
<text x="15.3" y="51.8">LCD-CTP-SDA</text>
<text x="15.3" y="53.6">LCD-CTP-RES</text>
<text x="10.7" y="55.5">[6]</text>
<text x="15.3" y="55.3">LCD-CTP-INT</text>
<text x="10.7" y="60.8">[6]</text>
<text x="10.7" y="64.4">[6]</text>
<text x="16.6" y="61.2">LCD-PWM</text>
<text x="16.6" y="64.7">LCD-SPI-SDI</text>
<text x="10.7" y="66.2">[6]</text>
<text x="10.7" y="67.9">[6]</text>
<text x="16.6" y="66.5">LCD-SPI-SCK</text>
<text x="16.6" y="68.3">LCD-SPI-CS</text>
<text x="10.7" y="73.3">[6]</text>
<text x="18.5" y="73.1">LCD-RES</text>
</g>
<g font-size="1.6">
<text x="41.2" y="6.8">LCD-RGB-DB0</text>
<text x="41.2" y="8.6">LCD-RGB-DB1</text>
<text x="41.2" y="10.3">LCD-RGB-DB2</text>
<text x="204.3" y="10">VCC-LCD</text>
<text x="41.2" y="12.1">LCD-RGB-DB3</text>
<text x="41.2" y="13.9">LCD-RGB-DB4</text>
<text x="41.2" y="15.7">LCD-RGB-DB5</text>
<text x="41.2" y="17.4">LCD-RGB-DB6</text>
<text x="206.2" y="15.7">C68</text>
<text x="206.2" y="17.4">10uF</text>
<text x="213.4" y="15.7">C69</text>
<text x="213.4" y="17.4">100nF</text>
<text x="41.2" y="19.2">LCD-RGB-DB7</text>
<text x="41.2" y="21">LCD-RGB-DB8</text>
<text x="41.2" y="22.8">LCD-RGB-DB9</text>
<text x="202.7" y="21.5">C0603</text>
<text x="209.8" y="21.5">C0603</text>
<text x="41.2" y="26.3">LCD-RGB-DB11</text>
<text x="41.2" y="28.1">LCD-RGB-DB12</text>
<text x="41.2" y="29.9">LCD-RGB-DB13</text>
<text x="41.2" y="24.6">LCD-RGB-DB10</text>
<text x="41.2" y="31.7">LCD-RGB-DB14</text>
<text x="41.2" y="33.4">LCD-RGB-DB15</text>
<text x="41.2" y="35.2">LCD-RGB-DB16</text>
<text x="41.2" y="37">LCD-RGB-DB17</text>
<text x="41.2" y="40.6">LCD-RGB-DE</text>
<text x="41.2" y="42.3">LCD-RGB-HSYNC</text>
<text x="41.2" y="44.1">LCD-RGB-VSYNC</text>
<text x="41.2" y="45.9">LCD-RGB-CLK</text>
<text x="44.8" y="49.4">CTP-SCL</text>
<text x="44.8" y="51.2">CTP-SDA</text>
<text x="44.8" y="53">CTP-RES</text>
<text x="44.8" y="54.8">CTP-INT</text>
<text x="41.2" y="63.7">LCD-SPI-SDI</text>
<text x="41.2" y="65.4">LCD-SPI-SCK</text>
<text x="43" y="60.1">LCD-PWM</text>
<text x="235" y="61.9">LCD-LEDA</text>
<text x="235" y="63.7">LCD-LEDK</text>
<text x="235" y="65.4">LCD-LEDK</text>
<text x="248.6" y="61.8">1</text>
<text x="248.6" y="63.6">2</text>
<text x="248.6" y="65.4">3</text>
<text x="250.7" y="60.1">JP2</text>
<text x="43" y="67.2">LCD-SPI-CS</text>
<text x="207.3" y="71.5">VCC-3V3</text>
<text x="229.4" y="70.8">R0402 LCD-RES</text>
<text x="234" y="69.7">VCC-LCD</text>
<text x="248.6" y="67.2">4</text>
<text x="248.6" y="69">5</text>
<text x="248.6" y="70.7">6</text>
<text x="43" y="72.6">LCD-RES</text>
<text x="224" y="74.3">R54</text>
<text x="224" y="76.1">10R0402</text>
<text x="225.8" y="77.9">R55</text>
<text x="225.8" y="76.1">K</text>
<text x="235" y="76.1">LCD-SPI-SDI</text>
<text x="235" y="77.9">LCD-SPI-SCK</text>
<text x="247.7" y="77.9">10</text>
<text x="248.6" y="72.5">7</text>
<text x="248.6" y="74.3">8</text>
<text x="248.6" y="76.1">9</text>
<text x="225.8" y="79.7">10K</text>
<text x="235" y="79.7">LCD-SPI-CS</text>
<text x="235" y="83.2">LCD-RGB-DE</text>
<text x="235" y="81.4">LCD-RGB-CLK</text>
<text x="247.7" y="79.6">11</text>
<text x="247.7" y="81.4">12</text>
<text x="247.7" y="83.2">13</text>
<text x="20.4" y="86.4">VCC-5V</text>
<text x="46.2" y="85">L8</text>
<text x="65.8" y="85">D2</text>
<text x="92.5" y="87.5">LCD-LEDA</text>
<text x="235" y="85">LCD-RGB-VSYNC14</text>
<text x="235" y="86.8">LCD-RGB-HSYNC15</text>
<text x="235" y="88.6">LCD-RGB-DB0</text>
<text x="247.7" y="88.5">16</text>
<text x="46.2" y="90.3">10uH</text>
<text x="46.2" y="93.7">SWPA4020</text>
<text x="46.2" y="95.7">U10</text>
<text x="65.8" y="90.3">B5919</text>
<text x="65.8" y="92.7">SOD-123-</text>
<text x="72.9" y="92.7">2</text>
<text x="81.8" y="90.3">C70</text>
<text x="81.8" y="92.1">22uF</text>
<text x="235" y="90.3">LCD-RGB-DB1</text>
<text x="235" y="92.1">LCD-RGB-DB2</text>
<text x="235" y="93.9">LCD-RGB-DB3</text>
<text x="235" y="95.7">LCD-RGB-DB4</text>
<text x="247.7" y="90.3">17</text>
<text x="247.7" y="92.1">18</text>
<text x="247.7" y="93.9">19</text>
<text x="247.7" y="95.6">20</text>
<text x="35.9" y="99.2">LCD-PWM 4</text>
<text x="44.1" y="97.4">6</text>
<text x="44.1" y="101">2</text>
<text x="58.1" y="101">3</text>
<text x="58.1" y="99.2">5</text>
<text x="58.1" y="97.4">1</text>
<text x="78.2" y="96.2">C0</text>
<text x="80.3" y="96.2">603</text>
<text x="235" y="97.5">LCD-RGB-DB5</text>
<text x="235" y="99.2">LCD-RGB-DB6</text>
<text x="235" y="101">LCD-RGB-DB7</text>
<text x="247.7" y="97.4">21</text>
<text x="247.7" y="99.2">22</text>
<text x="247.7" y="101">23</text>
<text x="24.9" y="104.6">C71</text>
<text x="24.9" y="106.3">22uF</text>
<text x="32" y="104.6">C72</text>
<text x="32" y="106.3">100nF</text>
<text x="46.2" y="104.6">SY7200A</text>
<text x="46.2" y="107.6">SOT-23-6</text>
<text x="74.7" y="107.1">LCD-LEDK</text>
<text x="235" y="102.8">LCD-RGB-DB8</text>
<text x="235" y="104.6">LCD-RGB-DB9</text>
<text x="235" y="106.3">LCD-RGB-DB10</text>
<text x="247.7" y="102.7">24</text>
<text x="247.7" y="104.5">25</text>
<text x="247.7" y="106.3">26</text>
<text x="21.3" y="110.4">C0</text>
<text x="23.4" y="110.4">603</text>
<text x="28.4" y="110.4">C0</text>
<text x="30.5" y="110.4">402</text>
<text x="37.3" y="108.1">R56</text>
<text x="37.3" y="109.9">100K</text>
<text x="64" y="109.9">R57</text>
<text x="64" y="111.7">2R2</text>
<text x="235" y="108.1">LCD-RGB-DB11</text>
<text x="235" y="109.9">LCD-RGB-DB12</text>
<text x="235" y="111.7">LCD-RGB-DB13</text>
<text x="235" y="113.5">LCD-RGB-DB14</text>
<text x="247.7" y="108.1">27</text>
<text x="247.7" y="109.9">28</text>
<text x="247.7" y="111.6">29</text>
<text x="247.7" y="113.4">30</text>
<text x="33.8" y="116.1">R0</text>
<text x="35.8" y="116.1">402</text>
<text x="60.5" y="117.9">R0</text>
<text x="62.5" y="117.9">402</text>
<text x="235" y="115.2">LCD-RGB-DB15</text>
<text x="235" y="117">LCD-RGB-DB16</text>
<text x="235" y="118.8">LCD-RGB-DB17</text>
<text x="247.7" y="115.2">31</text>
<text x="247.7" y="117">32</text>
<text x="247.7" y="118.7">33</text>
<text x="222.6" y="124.1">CTP-SDA</text>
<text x="222.6" y="125.9">CTP-SCL</text>
<text x="235" y="122.3">CTP-INT</text>
<text x="247.7" y="120.5">34</text>
<text x="247.7" y="122.3">35</text>
<text x="247.7" y="124.1">36</text>
<text x="247.7" y="125.9">37</text>
<text x="235" y="127.7">CTP-RES</text>
<text x="235" y="129.5">VCC-3V3</text>
<text x="247.7" y="127.6">38</text>
<text x="247.7" y="129.4">39</text>
<text x="247.7" y="131.2">40</text>
<text x="229.4" y="134.8">R58 R59</text>
<text x="229.4" y="136.6">10K 10K</text>
<text x="250.7" y="134.8">CON40</text>
<text x="74.5" y="138">VCC-3V3</text>
<text x="224" y="140.1">R0402</text>
<text x="231.1" y="140.1">R0402</text>
<text x="80" y="145.5">R60</text>
<text x="80" y="147.2">10K</text>
<text x="94.2" y="149">U11</text>
<text x="115.2" y="149.9" transform="rotate(-90 115.2 149.9)">21</text>
<text x="226" y="149">VCC-3V3</text>
<text x="43.9" y="152.6">LCD-RES</text>
<text x="94.2" y="150.8">PY32F020BF</text>
<text x="102.8" y="152.5">1</text>
<text x="102.8" y="154.3">2</text>
<text x="125.7" y="154.3">19</text>
<text x="125.7" y="152.5">20</text>
<text x="136.9" y="152.6">R0402</text>
<text x="144.4" y="154.3">LCD-SPI-CS</text>
<text x="68.5" y="156.1">R61</text>
<text x="68.5" y="157.9">100R</text>
<text x="80" y="156.1">C73</text>
<text x="80" y="157.9">100nF</text>
<text x="87.1" y="157.9">T4</text>
<text x="91.9" y="159.6">1</text>
<text x="102.8" y="156.1">3</text>
<text x="102.8" y="157.9">4</text>
<text x="102.8" y="159.6">5</text>
<text x="102.8" y="161.4">6</text>
<text x="125.7" y="156.1">18</text>
<text x="125.7" y="157.9">17</text>
<text x="125.7" y="159.6">16</text>
<text x="125.7" y="161.4">15</text>
<text x="129.5" y="161.4">1</text>
<text x="131.6" y="157.9">T5R62</text>
<text x="133.3" y="159.7">1K</text>
<text x="67.7" y="167.5">VCC-3V3</text>
<text x="87.1" y="163.2">SWD</text>
<text x="102.8" y="163.2">7</text>
<text x="102.8" y="165">8</text>
<text x="102.8" y="166.8">9</text>
<text x="125.7" y="163.2">14</text>
<text x="125.7" y="165">13</text>
<text x="125.7" y="166.8">12</text>
<text x="131.6" y="165">SWCLK</text>
<text x="136.9" y="163.2">R0402</text>
<text x="144.4" y="165">LCD-SPI-SDI</text>
<text x="144.4" y="166.8">LCD-SPI-SCK</text>
<text x="85.3" y="170.3">C74</text>
<text x="85.3" y="172.1">100nF</text>
<text x="101.9" y="168.5">10</text>
<text x="125.7" y="168.5">11</text>
<text x="133.3" y="168.6">R63 R0402</text>
<text x="133.3" y="170.3">1K</text>
<text x="133.3" y="170.3">R64</text>
<text x="133.3" y="172.1">1K</text>
<text x="90.7" y="176.6">R65</text>
<text x="90.7" y="178.4">10K/NC</text>
<text x="105.1" y="177.5">R66</text>
<text x="105.1" y="179.6">10K</text>
<text x="88.9" y="180.1">R0402</text>
<text x="104.9" y="181">R0402</text>
<text x="90.8" y="186.4">VCC-3V3</text>
<text x="228.1" y="195.1">Title</text>
<text x="235.2" y="196.8">&lt;Title&gt;</text>
<text x="228.1" y="200.4">Size</text>
<text x="229.9" y="202.2">A3</text>
<text x="235.2" y="200.4">Document Number</text>
<text x="235.2" y="202.2">&lt;Doc&gt;</text>
<text x="286.8" y="200.4">Rev</text>
<text x="288.6" y="202.2">&lt;Rev</text>
<text x="292.2" y="202.2">Co</text>
<text x="294.3" y="202.2">de&gt;</text>
<text x="228.1" y="205.7">Date:</text>
<text x="237.4" y="205.7">Monday, August 03, 2026</text>
<text x="263.7" y="205.7">Sheet</text>
<text x="272.6" y="205.7">11</text>
<text x="277.9" y="205.7">of</text>
<text x="283.3" y="205.7">12</text>
</g>
<g font-size="1.6" fill="#00c">
<text x="251.6" y="62.9">1</text>
<text x="251.6" y="64.7">2</text>
<text x="251.6" y="66.5">3</text>
<text x="251.6" y="68.3">4</text>
<text x="251.6" y="70.1">5</text>
<text x="251.6" y="71.8">6</text>
<text x="251.6" y="73.6">7</text>
<text x="251.6" y="75.4">8</text>
<text x="251.6" y="77.2">9</text>
<text x="251.6" y="79">10</text>
<text x="251.6" y="80.7">11</text>
<text x="251.6" y="82.5">12</text>
<text x="251.6" y="84.3">13</text>
<text x="251.6" y="86.1">14</text>
<text x="251.6" y="87.8">15</text>
<text x="251.6" y="89.6">16</text>
<text x="251.6" y="91.4">17</text>
<text x="251.6" y="93.2">18</text>
<text x="251.6" y="95">19</text>
<text x="47.1" y="98.5">IN</text>
<text x="47.1" y="100.3">EN</text>
<text x="52.6" y="100.3">OVP</text>
<text x="54.1" y="98.5">LX</text>
<text x="251.6" y="96.7">20</text>
<text x="251.6" y="98.5">21</text>
<text x="251.6" y="100.3">22</text>
<text x="47.1" y="102.1">GND</text>
<text x="54" y="102.1">FB</text>
<text x="251.6" y="102.1">23</text>
<text x="251.6" y="103.8">24</text>
<text x="251.6" y="105.6">25</text>
<text x="251.6" y="107.4">26</text>
<text x="251.6" y="109.2">27</text>
<text x="251.6" y="111">28</text>
<text x="251.6" y="112.7">29</text>
<text x="251.6" y="114.5">30</text>
<text x="251.6" y="116.3">31</text>
<text x="251.6" y="118.1">32</text>
<text x="251.6" y="119.8">33</text>
<text x="251.6" y="121.6">34</text>
<text x="251.6" y="123.4">35</text>
<text x="251.6" y="125.2">36</text>
<text x="251.6" y="127">37</text>
<text x="251.6" y="128.7">38</text>
<text x="251.6" y="130.5">39</text>
<text x="251.6" y="132.3">40</text>
<text x="105.8" y="153.6">PC0-NRST</text>
<text x="105.8" y="155.4">PC1</text>
<text x="116.3" y="154.2" transform="rotate(-90 116.3 154.2)">EP</text>
<text x="120.6" y="155.4">PA6</text>
<text x="120.6" y="153.6">PA7</text>
<text x="105.8" y="157.2">PB7</text>
<text x="105.8" y="159">VSS</text>
<text x="105.8" y="160.7">PB6-SWD</text>
<text x="120.6" y="157.2">PA5</text>
<text x="120.6" y="159">PA4</text>
<text x="120.6" y="160.7">PA3</text>
<text x="105.8" y="162.5">VCC</text>
<text x="105.8" y="164.3">PB5</text>
<text x="105.8" y="166.1">PB4</text>
<text x="105.8" y="167.9">PB3</text>
<text x="116.2" y="162.5">PA2-SWC</text>
<text x="120.6" y="164.3">PA1</text>
<text x="120.6" y="166.1">PA0</text>
<text x="120.6" y="167.9">PB0</text>
<text x="105.8" y="169.6">PB2-SCK</text>
<text x="120.6" y="169.6">PB1</text>
</g>
<g font-size="1.3">
<text x="30.8" y="1.3">5</text>
<text x="88.8" y="1.3">4</text>
<text x="146.9" y="1.3">3</text>
<text x="205" y="1.3">2</text>
<text x="263.1" y="1.3">1</text>
<text x=".5" y="28.4">D</text>
<text x="292.6" y="28.4">D</text>
<text x=".5" y="79.5">C</text>
<text x="292.6" y="79.5">C</text>
<text x=".5" y="130.6">B</text>
<text x="292.6" y="130.6">B</text>
<text x=".5" y="181.7">A</text>
<text x="292.6" y="181.7">A</text>
<text x="30.8" y="207.4">5</text>
<text x="88.8" y="207.4">4</text>
<text x="146.9" y="207.4">3</text>
<text x="205" y="207.4">2</text>
<text x="263.1" y="207.4">1</text>
</g>
</svg>
